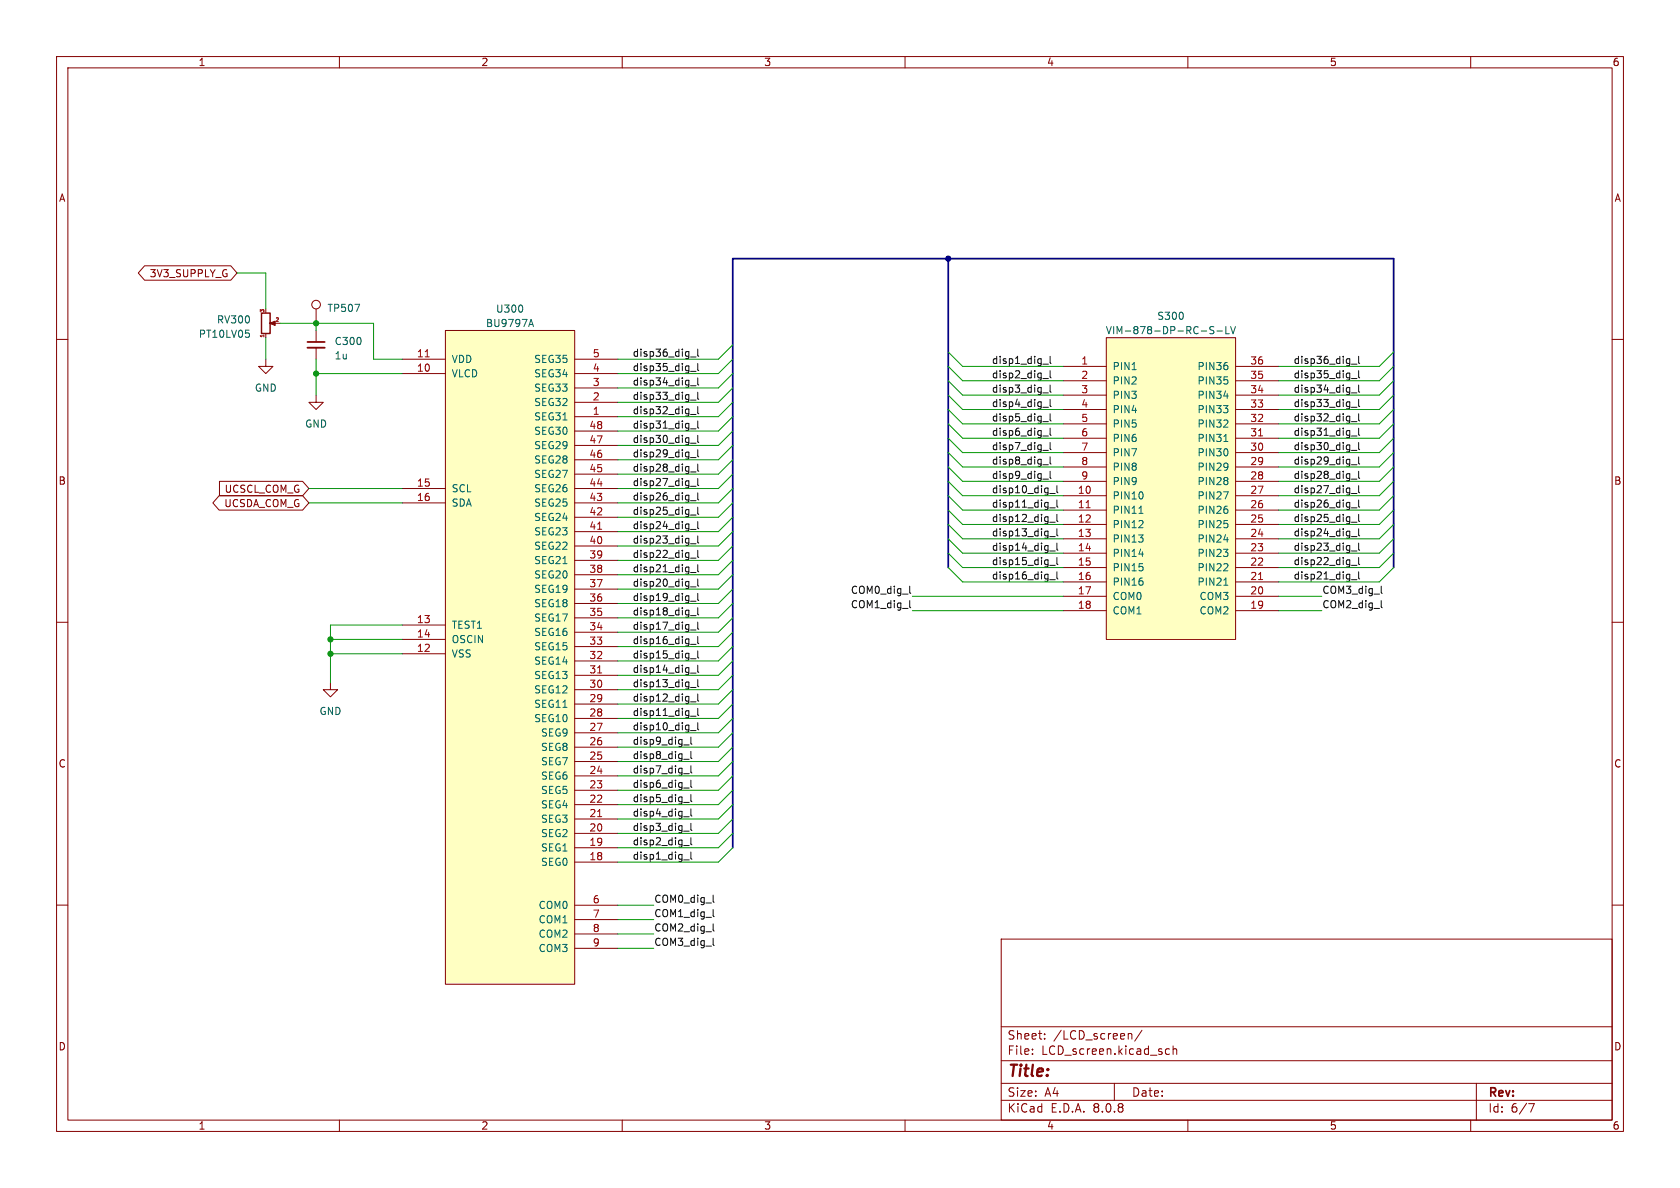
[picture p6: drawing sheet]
<svg xmlns="http://www.w3.org/2000/svg" width="297mm" height="210mm" viewBox="0 0 297 210" stroke-linecap="round" stroke-linejoin="round" font-family="sans-serif">
<g fill="none" stroke="#840000" stroke-width=".18">
<path d="M10 10h277v190h-277zM12 12h273v186h-273zM60 10v2M110 10v2M160 10v2M210 10v2M260 10v2M10 60h2M55.9 69.9v1.2h1.2l-1.2 1.3-1.3-1.3h1.3M285 60h2M10 110h2M285 110h2"/>
<path d="M10 160h2M177 166h108v32h-108zM285 160h2M60 198v2M110 198v2M160 198v2M177 194.5h108M177 191.5h108M177 187.5h108M177 181.5h108M182.5 186.3v.1M182.5 185.5v.1"/>
<path d="M184.7 183.6v.1M184.7 182.8v.1M197 191.5v3M199.7 182.7h.2l.2 .2v.8M201.9 182.1l-1.3 2M206.1 186.3l.2 .1 .4-.1M206.7 185.5l-.4-.1-.2 .1M207.4 185.5l.2-.1 .4 .1v.9M207.4 184.9v1.5M210 198v2M260 198v2M261 191.5v6.5"/>
<path d="M270.2 195.1h1l-.6 1.5"/>
</g>
<path d="M195.6 59.7h22.8v53.3h-22.8z" fill="#ffffc2"/>
<g fill="none" stroke="#840000" stroke-width=".18">
<path d="M195.6 59.7h22.8v53.3h-22.8zM188 64.8h7.6M188 67.3h7.6M188 69.9h7.6M188 77.5h7.6M188 74.9h7.6M188 72.4h7.6M218.4 64.8h7.7M218.4 67.3h7.7M218.4 69.9h7.7M218.4 77.5h7.7M218.4 74.9h7.7"/>
<path d="M218.4 72.4h7.7M188 87.6h7.6M188 90.2h7.6M188 92.7h7.6M188 95.3h7.6M188 97.8h7.6M188 85.1h7.6M188 82.6h7.6M188 80h7.6M218.4 87.6h7.7M218.4 90.2h7.7M218.4 92.7h7.7"/>
<path d="M218.4 95.3h7.7M218.4 97.8h7.7M218.4 85.1h7.7M218.4 82.6h7.7M218.4 80h7.7M188 100.3h7.6M188 102.9h7.6M188 105.4h7.6M188 108h7.6M218.4 100.3h7.7M218.4 102.9h7.7M218.4 105.4h7.7"/>
<path d="M218.4 108h7.7"/>
</g>
<g fill="none" stroke="#006464" stroke-width=".18">
<path d="M209.1 55.4v.8M214.6 57.8l-.5-.1-.2 .2v.3l.6 .3 .1 .3-.2 .2-.5-.1M215.1 58.5h1M216.7 57.7v1.3h.6M217.6 57.7l.4 1.3 .4-1.3M200.1 65.3h.8M216.3 75.5h.8M216.3 71.7h.8l-.4 .5M216.4 78h.7M216.4 70h.7M217 64.7v.5M217 67.2v.6"/>
<path d="M217 72.3v.5M217 74.4v.4M217 79.6v.7M201.3 93.3h.8M201.3 94.6h.8l-.4 .4M201.4 90.7h.7M201.4 97.9h.7M202 87.2v.8M202 92.1v.5M202 95.2v.5M216.3 97.1h.8l-.4 .5M216.3 86.9h.8l-.5 1.3"/>
<path d="M216.4 95.4h.7M217 99.8v.4M217 82v.8M217 84.5v.3M217 85.1v.4M217 90.1v.5M217 92.6v.6M217 97.7v.5M217.1 82.4l-.1 .1M202 100.2v.6M202 102.8v.5M216.3 100.9h.8"/>
<path d="M216.4 103.4h.7"/>
</g>
<path d="M222.5 77.1h.7M192 89.8h.7M222.5 102.5h.7" fill="none" stroke="#a90000" stroke-width=".18"/>
<path d="M78.7 58.4h22.9v115.6h-22.9z" fill="#ffffc2"/>
<g fill="none" stroke="#840000" stroke-width=".18">
<path d="M25.6 47h15.2l1.1 1.3-1.1 1.2h-15.2l-1.2-1.2zM47 54.6v.6M47 59.1v.6M48.5 57.2h1M55.9 54.6v2.6M55.9 58.4v2.1M78.7 58.4h22.9v115.6h-22.9zM47 63.5v1.3h1.3l-1.3 1.2-1.3-1.2h1.3M55.9 61.5v2M71.1 66h7.6M71.1 63.5h7.6M101.6 73.7h7.6"/>
<path d="M101.6 66h7.6M101.6 63.5h7.6M101.6 71.1h7.6M101.6 68.6h7.6M101.6 78.7h7.6M101.6 76.2h7.6M38.7 87.6h14.8l1.1 1.3-1.1 1.3h-14.8l-1.1-1.3zM38.8 85.1h14.7l1.1 1.3-1.1 1.2h-14.7zM71.1 86.4h7.6M71.1 88.9h7.6M101.6 86.4h7.6M101.6 88.9h7.6"/>
<path d="M101.6 99.1h7.6M101.6 96.5h7.6M101.6 94h7.6M101.6 91.4h7.6M101.6 83.8h7.6M101.6 81.3h7.6M71.1 115.6h7.6M71.1 110.5h7.6M71.1 113h7.6M101.6 119.4h7.6M101.6 116.8h7.6M101.6 114.3h7.6"/>
<path d="M101.6 111.8h7.6M101.6 109.2h7.6M101.6 106.7h7.6M101.6 104.1h7.6M101.6 101.6h7.6M58.4 120.7v1.2h1.3l-1.3 1.3-1.3-1.3h1.3M101.6 139.7h7.6M101.6 137.2h7.6M101.6 134.6h7.6M101.6 132.1h7.6M101.6 129.5h7.6M101.6 127h7.6"/>
<path d="M101.6 124.5h7.6M101.6 121.9h7.6M101.6 152.4h7.6M101.6 149.9h7.6M101.6 147.3h7.6M101.6 144.8h7.6M101.6 142.2h7.6M101.6 160h7.6M101.6 162.6h7.6M101.6 165.1h7.6M101.6 167.6h7.6"/>
<circle cx="55.9" cy="53.8" r=".76"/>
</g>
<path d="M46.7 59.2v.4M75.2 63.1h.7M105.7 93.6h.7M105.7 119h.7M105.7 144.4h.7" fill="none" stroke="#a90000" stroke-width=".18"/>
<path d="M43.4 58.4h.6M43.9 58.8l.2 .3v.3l-.2 .2M62.7 53.8h.9l-.6 1.3M92.3 54.2v.7M93.6 57.4h.6M93.9 56.5l.4 1.2" fill="none" stroke="#006464" stroke-width=".18"/>
<path d="M47.6 57.2l1-.4v.7l-1-.3h.3z" fill="#840000" stroke="#840000" stroke-width=".18"/>
<path d="M46.2 55.3h1.6v3.7h-1.6z" fill="none" stroke="#840000" stroke-width=".25"/>
<path d="M54.4 61.5h3" fill="none" stroke="#840000" stroke-width=".33"/>
<path d="M54.4 60.5h3" fill="none" stroke="#840000" stroke-width=".3"/>
<g fill="none" stroke="#0f0f0f" stroke-width=".18">
<path d="M122.1 65.6h.9M122.1 63.1h.9M122.1 70.7h.9M122.1 68.2h.9M122.1 78.3h.9M122.1 75.8h.9M122.1 73.3h.9M123.4 61.7v1.1l.1 .2M123.4 64.3v1l.1 .2M123.4 66.8v1.1l.1 .2M123.4 69.3v1.1l.1 .2M123.4 71.9v1.1l.1 .1"/>
<path d="M123.4 74.4v1.1l.1 .2M123.4 77v1l.1 .2M123.4 79.5v1.1l.1 .2M184.4 66.9h.9M184.4 69.5h.9M184.4 72h.9M184.4 64.4h.9M184.4 74.5h.9M184.4 77.1h.9M184.4 79.6h.9M185.6 63v1.1l.2 .2M185.6 65.5v1.1l.2 .2"/>
<path d="M185.6 68.1v1.1l.2 .1M185.6 70.6v1.1l.2 .2M185.6 73.1v1.1l.2 .2M185.6 75.7v1.1l.2 .2M185.6 78.2v1.1l.2 .2M238.9 66.9h1M238.9 69.5h1M238.9 72h1M238.9 64.4h1M238.9 74.5h1M238.9 77.1h1M238.9 79.6h1"/>
<path d="M240.2 63v1.1l.2 .2M240.2 65.5v1.1l.2 .2M240.2 68.1v1.1l.2 .1M240.2 70.6v1.1l.2 .2M240.2 73.1v1.1l.2 .2M240.2 75.7v1.1l.2 .2M240.2 78.2v1.1l.2 .2M122.1 91h.9M122.1 93.6h.9M122.1 96.1h.9M122.1 80.9h.9M122.1 83.4h.9"/>
<path d="M122.1 86h.9M122.1 98.7h.9M122.1 88.5h.9M123.4 82v1.1l.1 .2M123.4 84.6v1.1l.1 .1M123.4 87.1v1.1l.1 .2M123.4 89.7v1l.1 .2M123.4 92.2v1.1l.1 .2M123.4 94.7v1.1l.1 .2M123.4 97.3v1.1l.1 .1M123.4 99.8v1.1l.1 .2M184.4 84.7h.9"/>
<path d="M184.4 82.2h.9M185.6 99.9h.9M185.6 94.9h.9M185.6 97.4h.9M185.6 87.2h.9M185.6 92.3h.9M185.6 89.8h.9M185.6 80.8v1.1l.2 .1M185.6 83.3v1.1l.2 .2M186.9 98.5v1.1l.1 .2M186.9 85.8v1.1l.1 .2M186.9 88.4v1.1l.1 .2"/>
<path d="M186.9 90.9v1.1l.1 .2M186.9 93.5v1.1l.1 .1M186.9 96v1.1l.1 .2M238.9 99.9h1M238.9 94.9h1M238.9 97.4h1M238.9 84.7h1M238.9 82.2h1M238.9 87.2h1M238.9 92.3h1M238.9 89.8h1M240.2 98.5v1.1l.2 .2"/>
<path d="M240.2 80.8v1.1l.2 .1M240.2 83.3v1.1l.2 .2M240.2 85.8v1.1l.2 .2M240.2 88.4v1.1l.2 .2M240.2 90.9v1.1l.2 .2M240.2 93.5v1.1l.2 .1M240.2 96v1.1l.2 .2M122.1 106.3h.9M122.1 101.2h.9M122.1 119h.9M122.1 116.4h.9M122.1 113.9h.9"/>
<path d="M122.1 108.8h.9M122.1 111.4h.9M122.1 103.7h.9M123.4 104.9v1.1l.1 .2M123.4 102.4v1l.1 .2M123.4 107.4v1.1l.1 .2M123.4 110v1.1l.1 .1M123.4 112.5v1.1l.1 .2M123.4 115.1v1l.1 .2M123.4 117.6v1.1l.1 .2M160.8 106.2v1.1l.2 .1M160.8 103.6v1.1l.2 .2"/>
<path d="M185.6 102.5h.9M186.9 101.1v1.1l.1 .2M238.9 102.5h1M240.2 101.1v1.1l.2 .2M244.2 103.6v1.1l.2 .2M244.2 106.2v1.1l.2 .1M120.9 139.3h.9M120.9 136.8h.9M120.9 134.2h.9M120.9 131.7h.9M122.1 121.5h.9M122.1 124.1h.9"/>
<path d="M122.1 129.1h.9M122.1 126.6h.9M122.1 130.3v1.1l.2 .2M122.1 132.8v1.1l.2 .2M122.1 135.4v1.1l.2 .1M122.1 137.9v1.1l.2 .2M123.4 120.1v1.1l.1 .2M123.4 122.7v1.1l.1 .1M123.4 125.2v1.1l.1 .2M123.4 127.8v1l.1 .2M120.9 146.9h.9M120.9 144.4h.9"/>
<path d="M120.9 141.8h.9M120.9 152h.9M120.9 149.5h.9M122.1 145.5v1.1l.2 .2M122.1 140.5v1l.2 .2M122.1 143v1.1l.2 .2M122.1 148.1v1.1l.2 .1M122.1 150.6v1.1l.2 .2M126.1 158.2v1.1l.2 .2M126.1 160.8v1.1l.2 .1M126.1 163.3v1.1l.2 .2M126.1 165.9v1l.2 .2"/>
</g>
<path d="M167.6 45.7v54.6M246.4 100.3v-54.6h-116.9v104.2" fill="none" stroke="#000084" stroke-width=".3"/>
<g fill="none" stroke="#009600" stroke-width=".18">
<path d="M41.9 48.3h5.1v6.3M47 59.7v3.8M49.5 57.2h16.5v6.3h5.1M55.9 57.2v1.2M55.9 66h15.2M55.9 63.5v6.4M129.5 78.7l-2.5 2.6h-17.8M129.5 63.5l-2.5 2.5h-17.8M129.5 73.7l-2.5 2.5h-17.8M129.5 68.6l-2.5 2.5h-17.8M129.5 61l-2.5 2.5h-17.8M129.5 71.1l-2.5 2.6h-17.8"/>
<path d="M129.5 66l-2.5 2.6h-17.8M129.5 76.2l-2.5 2.5h-17.8M167.6 62.2l2.6 2.6h17.8M167.6 67.3l2.6 2.6h17.8M167.6 69.9l2.6 2.5h17.8M167.6 64.8l2.6 2.5h17.8M167.6 72.4l2.6 2.5h17.8M167.6 77.5l2.6 2.5h17.8M167.6 74.9l2.6 2.6h17.8M246.4 62.2l-2.6 2.6h-17.7M246.4 67.3l-2.6 2.6h-17.7M246.4 69.9l-2.6 2.5h-17.7"/>
<path d="M246.4 64.8l-2.6 2.5h-17.7M246.4 72.4l-2.6 2.5h-17.7M246.4 77.5l-2.6 2.5h-17.7M246.4 74.9l-2.6 2.6h-17.7M54.6 88.9h16.5M54.6 86.4h16.5M129.5 88.9l-2.5 2.5h-17.8M129.5 86.4l-2.5 2.5h-17.8M129.5 94l-2.5 2.5h-17.8M129.5 91.4l-2.5 2.6h-17.8M129.5 96.5l-2.5 2.6h-17.8M129.5 99.1l-2.5 2.5h-17.8"/>
<path d="M129.5 81.3l-2.5 2.5h-17.8M129.5 83.8l-2.5 2.6h-17.8M167.6 97.8l2.6 2.5h17.8M167.6 95.3l2.6 2.5h17.8M167.6 92.7l2.6 2.6h17.8M167.6 90.2l2.6 2.5h17.8M167.6 85.1l2.6 2.5h17.8M167.6 87.6l2.6 2.6h17.8M167.6 80l2.6 2.6h17.8M167.6 82.6l2.6 2.5h17.8M246.4 97.8l-2.6 2.5h-17.7M246.4 95.3l-2.6 2.5h-17.7"/>
<path d="M246.4 92.7l-2.6 2.6h-17.7M246.4 90.2l-2.6 2.5h-17.7M246.4 85.1l-2.6 2.5h-17.7M246.4 87.6l-2.6 2.6h-17.7M246.4 80l-2.6 2.6h-17.7M246.4 82.6l-2.6 2.5h-17.7M58.4 113h12.7M58.4 115.6h12.7M71.1 110.5h-12.7v10.2M129.5 104.1l-2.5 2.6h-17.8M129.5 101.6l-2.5 2.5h-17.8M129.5 109.2l-2.5 2.6h-17.8"/>
<path d="M129.5 106.7l-2.5 2.5h-17.8M129.5 114.3l-2.5 2.5h-17.8M129.5 116.8l-2.5 2.6h-17.8M129.5 119.4l-2.5 2.5h-17.8M129.5 111.8l-2.5 2.5h-17.8M161.3 108h26.7M161.3 105.4h26.7M167.6 100.3l2.6 2.6h17.8M226.1 108h7.6M226.1 105.4h7.6M246.4 100.3l-2.6 2.6h-17.7M129.5 121.9l-2.5 2.6h-17.8"/>
<path d="M129.5 127l-2.5 2.5h-17.8M129.5 129.5l-2.5 2.6h-17.8M129.5 134.6l-2.5 2.6h-17.8M129.5 137.2l-2.5 2.5h-17.8M129.5 132.1l-2.5 2.5h-17.8M129.5 139.7l-2.5 2.5h-17.8M129.5 124.5l-2.5 2.5h-17.8M129.5 147.3l-2.5 2.6h-17.8M129.5 144.8l-2.5 2.5h-17.8M129.5 149.9l-2.5 2.5h-17.8M129.5 142.2l-2.5 2.6h-17.8M109.2 167.6h6.4"/>
<path d="M109.2 162.6h6.4M109.2 165.1h6.4M109.2 160h6.4"/>
</g>
<circle cx="167.6" cy="45.7" r=".46" fill="#000084" stroke="#000084" stroke-width=".18"/>
<g fill="#009600" stroke="#009600" stroke-width=".18">
<circle cx="58.4" cy="115.6" r=".46"/>
<circle cx="58.4" cy="113" r=".46"/>
<circle cx="55.9" cy="57.2" r=".46"/>
<circle cx="55.9" cy="66" r=".46"/>
</g>
<text font-size="2.8" fill="#840000" x="178" y="190.9">Title:</text>
<g font-size="2.1" fill="#840000">
<text x="178" y="184">Sheet:</text>
<text x="186.2" y="184">/LCD_screen/</text>
<text x="178" y="186.7">File:</text>
<text x="184.1" y="186.7">LCD_screen.kicad_sch</text>
<text x="178" y="196.9">KiCad</text>
<text x="178" y="194.1">Size:</text>
<text x="184.7" y="194.1">A4</text>
<text x="185.7" y="196.9">E.D.A.</text>
<text x="193.3" y="196.9">8.0.8</text>
<text x="200" y="194.1">Date:</text>
<text x="263" y="194.3">Rev:</text>
<text x="263" y="196.9">Id:</text>
<text x="267.1" y="196.9">6/7</text>
</g>
<g font-size="1.8" fill="#840000">
<text x="35" y="11.9">1</text>
<text x="85" y="11.9">2</text>
<text x="135" y="11.9">3</text>
<text x="185" y="11.9">4</text>
<text x="235" y="11.9">5</text>
<text x="285" y="11.9">6</text>
<text x="10.3" y="35.9">A</text>
<text x="285.3" y="35.9">A</text>
<text x="26.4" y="49.2">3V3_SUPPLY_G</text>
<text x="10.3" y="85.9">B</text>
<text x="39.6" y="89.9">UCSDA_COM_G</text>
<text x="39.6" y="87.3">UCSCL_COM_G</text>
<text x="285.3" y="85.9">B</text>
<text x="10.3" y="135.9">C</text>
<text x="285.3" y="135.9">C</text>
<text x="10.3" y="185.9">D</text>
<text x="285.3" y="185.9">D</text>
<text x="35" y="199.9">1</text>
<text x="85" y="199.9">2</text>
<text x="135" y="199.9">3</text>
<text x="185" y="199.9">4</text>
<text x="235" y="199.9">5</text>
<text x="285" y="199.9">6</text>
</g>
<g font-size="1.8" fill="#006464">
<text x="35" y="59.9">PT10LV05</text>
<text x="38.2" y="57.4">RV300</text>
<text x="57.8" y="55.3">TP507</text>
<text x="85.8" y="58">BU9797A</text>
<text x="87.6" y="55.5">U300</text>
<text x="195.4" y="59.3">VIM-878-DP-RC-S-LV</text>
<text x="204.5" y="56.7">S300</text>
<text x="59.1" y="61.2">C300</text>
<text x="59.1" y="63.7">1u</text>
<text x="79.8" y="64.4">VDD</text>
<text x="94.3" y="64.4">SEG35</text>
<text x="196.6" y="65.6">PIN1</text>
<text x="211.6" y="65.6">PIN36</text>
<text x="45" y="69.4">GND</text>
<text x="79.8" y="66.9">VLCD</text>
<text x="94.3" y="72">SEG32</text>
<text x="94.3" y="69.4">SEG33</text>
<text x="94.3" y="66.9">SEG34</text>
<text x="196.6" y="68.2">PIN2</text>
<text x="196.6" y="70.7">PIN3</text>
<text x="211.6" y="70.7">PIN34</text>
<text x="211.6" y="68.2">PIN35</text>
<text x="53.8" y="75.8">GND</text>
<text x="94.3" y="74.5">SEG31</text>
<text x="94.3" y="77.1">SEG30</text>
<text x="196.6" y="73.3">PIN4</text>
<text x="196.6" y="75.8">PIN5</text>
<text x="211.6" y="75.8">PIN32</text>
<text x="211.6" y="73.3">PIN33</text>
<text x="94.3" y="82.1">SEG28</text>
<text x="94.3" y="79.6">SEG29</text>
<text x="196.6" y="78.3">PIN6</text>
<text x="196.6" y="80.9">PIN7</text>
<text x="196.6" y="83.4">PIN8</text>
<text x="211.6" y="83.4">PIN29</text>
<text x="211.6" y="80.9">PIN30</text>
<text x="211.6" y="78.3">PIN31</text>
<text x="79.8" y="87.2">SCL</text>
<text x="79.8" y="89.8">SDA</text>
<text x="94.3" y="89.8">SEG25</text>
<text x="94.3" y="87.2">SEG26</text>
<text x="94.3" y="84.7">SEG27</text>
<text x="196.6" y="88.5">PIN10</text>
<text x="196.6" y="86">PIN9</text>
<text x="211.6" y="88.5">PIN27</text>
<text x="211.6" y="86">PIN28</text>
<text x="94.3" y="94.8">SEG23</text>
<text x="94.3" y="92.3">SEG24</text>
<text x="196.6" y="91">PIN11</text>
<text x="196.6" y="93.6">PIN12</text>
<text x="211.6" y="93.6">PIN25</text>
<text x="211.6" y="91">PIN26</text>
<text x="94.3" y="99.9">SEG21</text>
<text x="94.3" y="97.4">SEG22</text>
<text x="196.6" y="96.1">PIN13</text>
<text x="196.6" y="98.7">PIN14</text>
<text x="196.6" y="101.2">PIN15</text>
<text x="211.6" y="101.2">PIN22</text>
<text x="211.6" y="98.7">PIN23</text>
<text x="211.6" y="96.1">PIN24</text>
<text x="94.3" y="107.5">SEG18</text>
<text x="94.3" y="105">SEG19</text>
<text x="94.3" y="102.5">SEG20</text>
<text x="196.6" y="103.7">PIN16</text>
<text x="196.6" y="106.3">COM0</text>
<text x="211.6" y="103.7">PIN21</text>
<text x="212" y="106.3">COM3</text>
<text x="79.8" y="111.4">TEST1</text>
<text x="79.8" y="113.9">OSCIN</text>
<text x="94.3" y="112.6">SEG16</text>
<text x="94.3" y="110.1">SEG17</text>
<text x="196.6" y="108.8">COM1</text>
<text x="212" y="108.8">COM2</text>
<text x="79.8" y="116.4">VSS</text>
<text x="94.3" y="117.7">SEG14</text>
<text x="94.3" y="115.2">SEG15</text>
<text x="94.3" y="125.3">SEG11</text>
<text x="94.3" y="122.8">SEG12</text>
<text x="94.3" y="120.2">SEG13</text>
<text x="56.4" y="126.6">GND</text>
<text x="94.3" y="127.9">SEG10</text>
<text x="95.5" y="130.4">SEG9</text>
<text x="95.5" y="135.5">SEG7</text>
<text x="95.5" y="132.9">SEG8</text>
<text x="95.5" y="143.1">SEG4</text>
<text x="95.5" y="140.6">SEG5</text>
<text x="95.5" y="138">SEG6</text>
<text x="95.5" y="148.2">SEG2</text>
<text x="95.5" y="145.6">SEG3</text>
<text x="95.5" y="153.3">SEG0</text>
<text x="95.5" y="150.7">SEG1</text>
<text x="95.1" y="160.9">COM0</text>
<text x="95.1" y="163.4">COM1</text>
<text x="95.1" y="166">COM2</text>
<text x="95.1" y="168.5">COM3</text>
</g>
<g font-size="1.8" fill="#a90000">
<text x="73.6" y="65.8">10</text>
<text x="73.6" y="63.2">11</text>
<text x="104.7" y="65.8">4</text>
<text x="104.7" y="63.2">5</text>
<text x="191.1" y="64.5">1</text>
<text x="220.9" y="64.5">36</text>
<text x="104.7" y="70.9">2</text>
<text x="104.7" y="68.3">3</text>
<text x="191.1" y="67.1">2</text>
<text x="191.1" y="69.6">3</text>
<text x="220.9" y="69.6">34</text>
<text x="220.9" y="67.1">35</text>
<text x="104.1" y="75.9">48</text>
<text x="104.7" y="73.4">1</text>
<text x="191.1" y="72.1">4</text>
<text x="191.1" y="74.7">5</text>
<text x="191.1" y="77.2">6</text>
<text x="220.9" y="77.2">31</text>
<text x="220.9" y="74.7">32</text>
<text x="220.9" y="72.1">33</text>
<text x="104.1" y="83.6">45</text>
<text x="104.1" y="81">46</text>
<text x="104.1" y="78.5">47</text>
<text x="191.1" y="79.8">7</text>
<text x="191.1" y="82.3">8</text>
<text x="220.9" y="82.3">29</text>
<text x="220.9" y="79.8">30</text>
<text x="73.6" y="86.1">15</text>
<text x="73.6" y="88.6">16</text>
<text x="104.1" y="88.6">43</text>
<text x="104.1" y="86.1">44</text>
<text x="190.5" y="87.4">10</text>
<text x="190.5" y="89.9">11</text>
<text x="191.1" y="84.8">9</text>
<text x="220.9" y="89.9">26</text>
<text x="220.9" y="87.4">27</text>
<text x="220.9" y="84.8">28</text>
<text x="104.1" y="93.7">41</text>
<text x="104.1" y="91.2">42</text>
<text x="190.5" y="92.5">12</text>
<text x="190.5" y="95">13</text>
<text x="220.9" y="95">24</text>
<text x="220.9" y="92.5">25</text>
<text x="104.1" y="101.3">38</text>
<text x="104.1" y="98.8">39</text>
<text x="104.1" y="96.3">40</text>
<text x="190.5" y="97.5">14</text>
<text x="190.5" y="100.1">15</text>
<text x="220.9" y="100.1">22</text>
<text x="220.9" y="97.5">23</text>
<text x="104.1" y="106.4">36</text>
<text x="104.1" y="103.9">37</text>
<text x="190.5" y="102.6">16</text>
<text x="190.5" y="105.2">17</text>
<text x="190.5" y="107.7">18</text>
<text x="220.9" y="107.7">19</text>
<text x="220.9" y="105.2">20</text>
<text x="220.9" y="102.6">21</text>
<text x="73.6" y="110.2">13</text>
<text x="73.6" y="112.8">14</text>
<text x="104.1" y="111.5">34</text>
<text x="104.1" y="109">35</text>
<text x="73.6" y="115.3">12</text>
<text x="104.1" y="119.1">31</text>
<text x="104.1" y="116.6">32</text>
<text x="104.1" y="114">33</text>
<text x="104.1" y="124.2">29</text>
<text x="104.1" y="121.7">30</text>
<text x="104.1" y="131.8">26</text>
<text x="104.1" y="129.3">27</text>
<text x="104.1" y="126.7">28</text>
<text x="104.1" y="136.9">24</text>
<text x="104.1" y="134.4">25</text>
<text x="104.1" y="142">22</text>
<text x="104.1" y="139.4">23</text>
<text x="104.1" y="149.6">19</text>
<text x="104.1" y="147.1">20</text>
<text x="104.1" y="144.5">21</text>
<text x="104.1" y="152.1">18</text>
<text x="104.7" y="159.8">6</text>
<text x="104.7" y="162.3">7</text>
<text x="104.7" y="164.8">8</text>
<text x="104.7" y="167.4">9</text>
</g>
<g font-size="1.8" fill="#0f0f0f">
<text x="111.8" y="65.7">disp35_dig_l</text>
<text x="111.8" y="63.2">disp36_dig_l</text>
<text x="175.3" y="64.4">disp1_dig_l</text>
<text x="228.6" y="64.4">disp36_dig_l</text>
<text x="111.8" y="70.8">disp33_dig_l</text>
<text x="111.8" y="68.2">disp34_dig_l</text>
<text x="175.3" y="69.5">disp3_dig_l</text>
<text x="175.3" y="67">disp2_dig_l</text>
<text x="228.6" y="67">disp35_dig_l</text>
<text x="228.6" y="69.5">disp34_dig_l</text>
<text x="111.8" y="75.9">disp31_dig_l</text>
<text x="111.8" y="73.3">disp32_dig_l</text>
<text x="175.3" y="77.1">disp6_dig_l</text>
<text x="175.3" y="72">disp4_dig_l</text>
<text x="175.3" y="74.6">disp5_dig_l</text>
<text x="228.6" y="72">disp33_dig_l</text>
<text x="228.6" y="74.6">disp32_dig_l</text>
<text x="228.6" y="77.1">disp31_dig_l</text>
<text x="111.8" y="78.4">disp30_dig_l</text>
<text x="111.8" y="80.9">disp29_dig_l</text>
<text x="111.8" y="83.5">disp28_dig_l</text>
<text x="175.3" y="79.7">disp7_dig_l</text>
<text x="175.3" y="82.2">disp8_dig_l</text>
<text x="228.6" y="82.2">disp29_dig_l</text>
<text x="228.6" y="79.7">disp30_dig_l</text>
<text x="111.8" y="86">disp27_dig_l</text>
<text x="111.8" y="88.6">disp26_dig_l</text>
<text x="175.3" y="84.7">disp9_dig_l</text>
<text x="175.3" y="87.3">disp10_dig_l</text>
<text x="175.3" y="89.8">disp11_dig_l</text>
<text x="228.6" y="87.3">disp27_dig_l</text>
<text x="228.6" y="84.7">disp28_dig_l</text>
<text x="228.6" y="89.8">disp26_dig_l</text>
<text x="111.8" y="91.1">disp25_dig_l</text>
<text x="111.8" y="93.6">disp24_dig_l</text>
<text x="175.3" y="94.9">disp13_dig_l</text>
<text x="175.3" y="92.4">disp12_dig_l</text>
<text x="228.6" y="94.9">disp24_dig_l</text>
<text x="228.6" y="92.4">disp25_dig_l</text>
<text x="111.8" y="101.3">disp21_dig_l</text>
<text x="111.8" y="96.2">disp23_dig_l</text>
<text x="111.8" y="98.7">disp22_dig_l</text>
<text x="175.3" y="100">disp15_dig_l</text>
<text x="175.3" y="97.4">disp14_dig_l</text>
<text x="228.6" y="100">disp22_dig_l</text>
<text x="228.6" y="97.4">disp23_dig_l</text>
<text x="111.8" y="106.3">disp19_dig_l</text>
<text x="111.8" y="103.8">disp20_dig_l</text>
<text x="150.3" y="107.6">COM1_dig_l</text>
<text x="150.3" y="105.1">COM0_dig_l</text>
<text x="175.3" y="102.5">disp16_dig_l</text>
<text x="228.6" y="102.5">disp21_dig_l</text>
<text x="233.7" y="105.1">COM3_dig_l</text>
<text x="233.7" y="107.6">COM2_dig_l</text>
<text x="111.8" y="114">disp16_dig_l</text>
<text x="111.8" y="108.9">disp18_dig_l</text>
<text x="111.8" y="111.4">disp17_dig_l</text>
<text x="111.8" y="119">disp14_dig_l</text>
<text x="111.8" y="116.5">disp15_dig_l</text>
<text x="111.8" y="121.6">disp13_dig_l</text>
<text x="111.8" y="124.1">disp12_dig_l</text>
<text x="111.8" y="129.2">disp10_dig_l</text>
<text x="111.8" y="126.7">disp11_dig_l</text>
<text x="111.8" y="131.7">disp9_dig_l</text>
<text x="111.8" y="136.8">disp7_dig_l</text>
<text x="111.8" y="134.3">disp8_dig_l</text>
<text x="111.8" y="141.9">disp5_dig_l</text>
<text x="111.8" y="139.4">disp6_dig_l</text>
<text x="111.8" y="147">disp3_dig_l</text>
<text x="111.8" y="144.4">disp4_dig_l</text>
<text x="111.8" y="149.5">disp2_dig_l</text>
<text x="111.8" y="152.1">disp1_dig_l</text>
<text x="115.6" y="159.7">COM0_dig_l</text>
<text x="115.6" y="164.8">COM2_dig_l</text>
<text x="115.6" y="162.2">COM1_dig_l</text>
<text x="115.6" y="167.3">COM3_dig_l</text>
</g>
<g font-size=".9" fill="#a90000">
<text x="46.7" y="59.8" transform="rotate(-90 46.7 59.8)">1</text>
<text x="46.7" y="55.4" transform="rotate(-90 46.7 55.4)">3</text>
<text x="48.6" y="56.9">2</text>
</g>
</svg>
